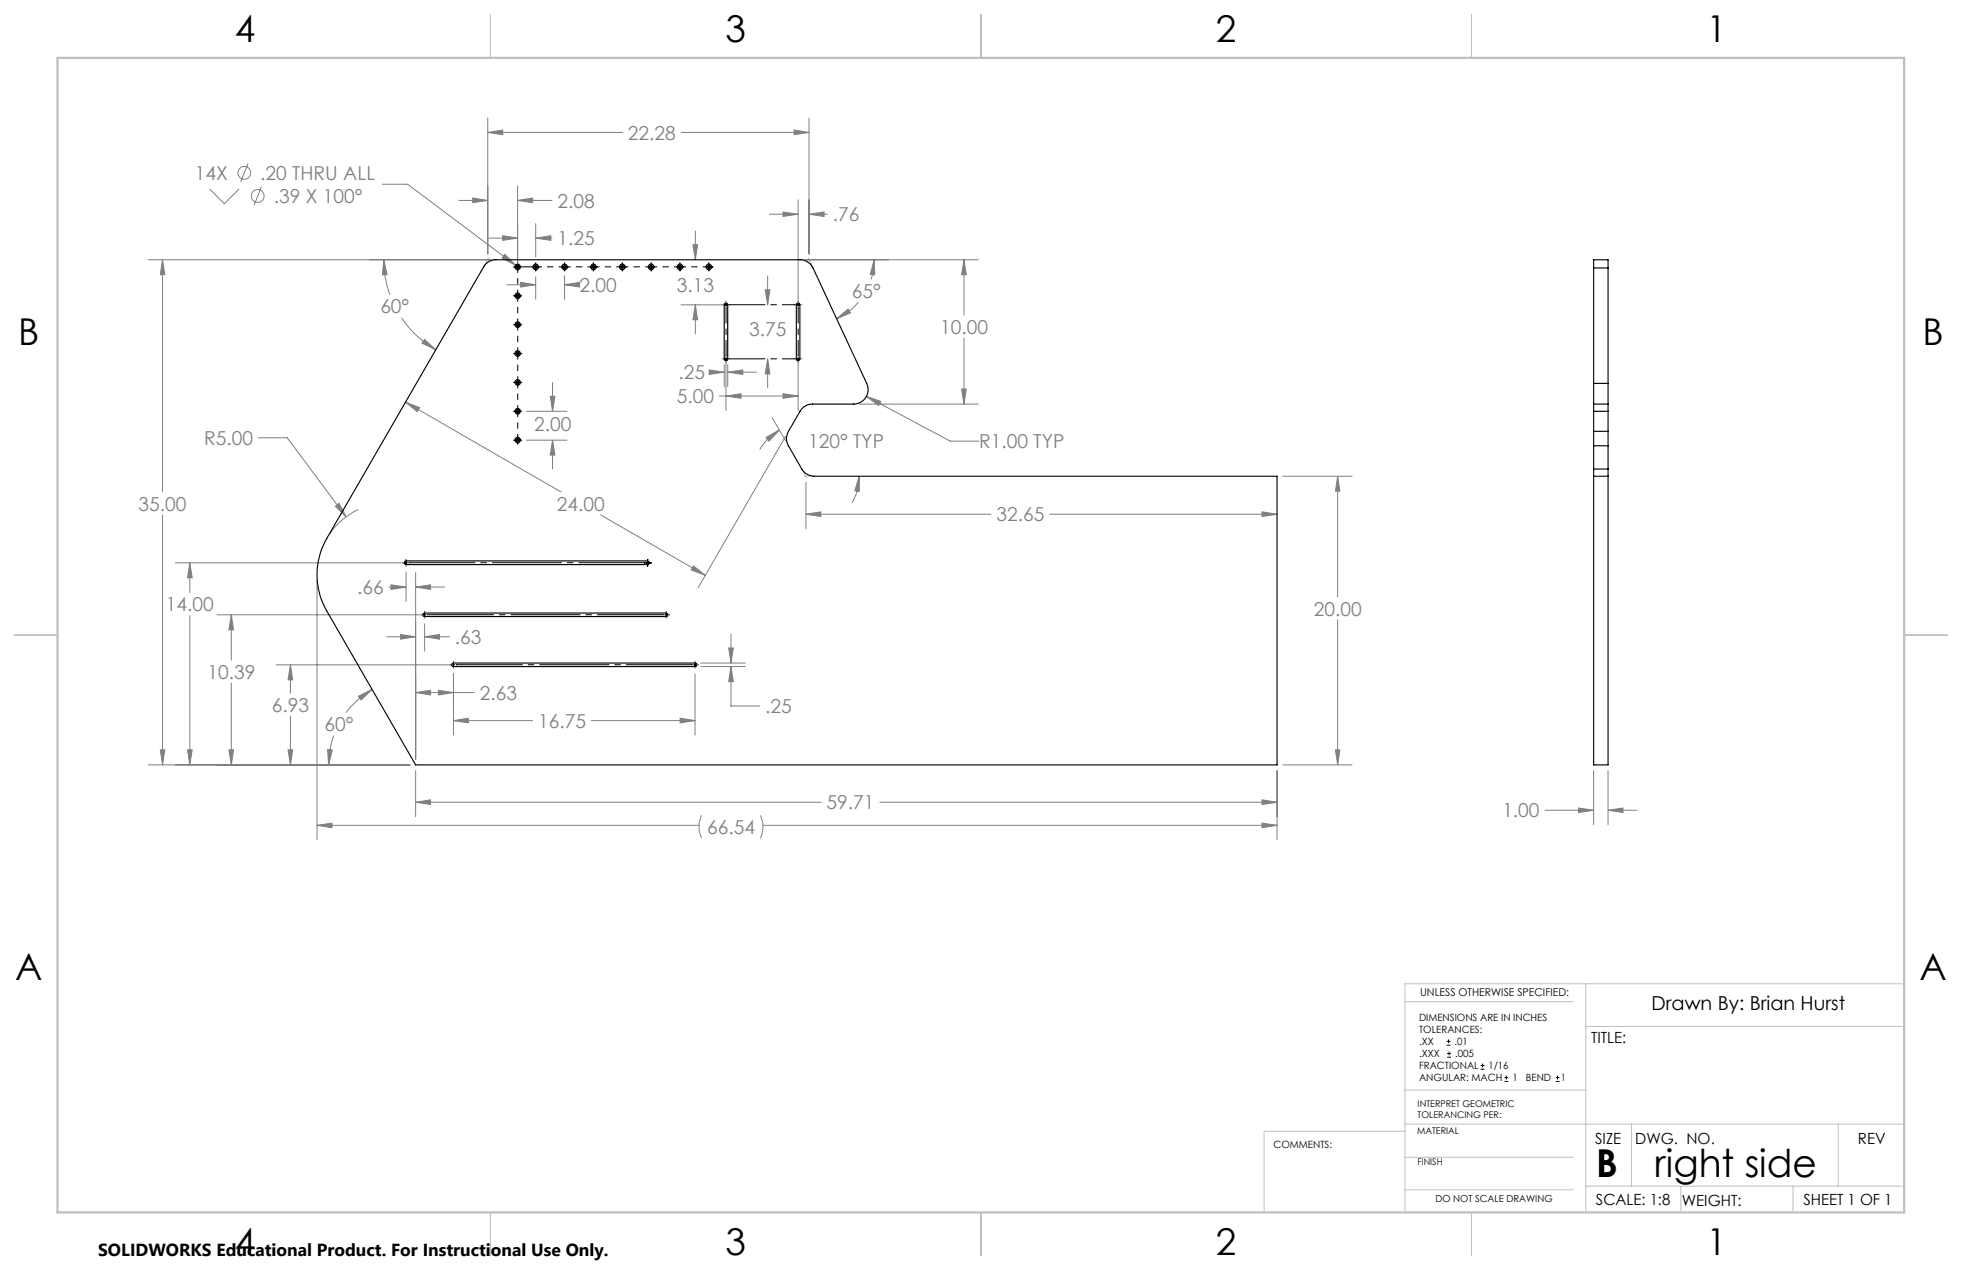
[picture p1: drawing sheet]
<svg xmlns="http://www.w3.org/2000/svg" width="432mm" height="279mm" viewBox="0 0 432 279" stroke-linecap="round" stroke-linejoin="round" font-family="sans-serif">
<g fill="none" stroke="#808080" stroke-width=".22">
<path d="M54.6 36l-1.6 4M107.4 29.1l3.2-.5v1zM107.4 26v29.9M107.4 29.1h29.6M149.9 29.1h28.1M174.8 28.6l3.2 .5-3.2 .5zM178 26v29.9M32.6 57.1h75.3M35.8 57.1v51.1M35.8 57.1l.5 3.3h-1zM46.1 41.6l3.3 3.2 3.2-3.2M57.5 41.1l-1.6 4"/>
<path d="M84.1 40.5h5.6l23.8 17.8M84.5 57.1l.7 3.3-1 .1zM84.5 57.1a22.8 22.8 0 0 0 1.3 7.7M101 44.1h6.4M104 43.6l3.4 .5-3.4 .5zM107.6 52.4h6.3M110.6 51.9l3.3 .5-3.3 .5zM111.1 56l2.4 2.3-3-1.5zM113.9 44.1l3.3-.5v1zM113.9 40.9v17.5M113.9 44.1h7.6M117.9 49.2v7.3"/>
<path d="M117.9 52.4h3.6M117.9 52.4l3.3-.5v1zM152.5 53.8h1l-.5 3.3zM153 50.8v6.3M169.3 47.1h6.3M172.3 46.6l3.3 .5-3.3 .5zM175.6 44v22.5M177.3 57.1h38M178 47.1l3.4-.5v1zM178 47.1h4.1M192.4 57.1l.1 3.4-1-.1zM192.4 57.1l-.2 2.2-.5 2.2"/>
<path d="M212.2 57.1l.5 3.3h-1.1zM212.2 57.1v12.2M88.3 69.9a22.9 22.9 0 0 0 7.6 7M93.5 74.7l2.4 2.2-3-1.4zM111.5 62.7h6.4M114.6 62.1l3.3 .6-3.3 .4zM117.9 60.9v4.9M124.2 60.6v5.2M124.2 62.7h2.2M124.2 62.7l3.4-.6v1zM149.9 67.1h9.3M153 67.1l.5 3.2h-1z"/>
<path d="M153 67.1v6.3M159.8 79.5v10.8M168.4 63.7h1l-.5 3.4zM168.9 79l.5 3.3h-1zM168.9 60.7v6.4M168.9 79v6.3M175.6 79.5v10.8M184.1 70.1l2.6-2.1 .5 .8zM188.9 66.5a13.9 13.9 0 0 1-4.8 3.6M212.2 74.3v14.6M56.9 96.3h6.3l13 17.4M89.3 88.5l3.1 1.2-.6 .9z"/>
<path d="M89.3 88.5l34.2 19.7M115.9 90.5h8.9M115.9 96.8h8.9M121.1 87.2h1l-.5 3.3zM121.6 84.1v6.4M121.6 96.8v6.4M121.6 96.8l.5 3.3h-1zM156.1 81.4l3.3 .5-3.3 .5zM156.4 81.9h3M158.3 87.1h17.3M159.4 80.2v4.9M159.8 87.1l3.3-.5v1z"/>
<path d="M160.2 81.9l3.3-.5v1zM160.2 80.2v4.9M160.2 81.9h6.3M168.6 96.2l2.9-1.6-2.3 2.4zM169.9 91.9l3 5.1M171.5 94.6a11.8 11.8 0 0 0-4.3 4.3M172.3 86.6l3.3 .5-3.3 .5zM172.9 96l-19.3 33.3M189.2 88.9h26.1M190.7 87.2l3.2 1.1-.5 .9zM190.7 87.2l18.4 9.8h6.4M211.6 85.6h1.1l-.5 3.3z"/>
<path d="M35.8 113.3v55M73.8 111.4l.8-.7 1.6 3zM78.8 112.1a15.3 15.3 0 0 0-6.2 5.3M132.2 113.3l23 13.3M177.4 113.1l3.3-.5v1zM177.4 106v10.3M177.4 113.1h40.7M189.1 104.8v3.3l-1-.2zM189.1 104.8a12.1 12.1 0 0 1-1.6 5.8M231 113.1h50.1M277.7 112.6l3.4 .5-3.4 .5zM282.3 104.8h15.3"/>
<path d="M294.4 104.8v26.5M294.4 104.8l.5 3.3h-1zM38.6 123.8h50.2M41.8 123.8v6.6M41.8 135.4v32.9M41.8 123.8l.5 3.3h-1zM47.7 135.3h45.2M50.9 135.3l.5 3.3h-1zM50.9 135.3v9.9M69.8 127.7v57M85.6 129.2h3.8M86 128.7l3.4 .5-3.4 .5z"/>
<path d="M88.2 139.6l3.3 .5-3.3 .5zM89.4 125.8v6.5M91.5 129.2l3.3-.5v1zM91.5 126v41M91.5 129.2h6.3M93.5 137.2v6.1M152.6 124.5l2.6 2.1-3.1-1.2zM160.9 139.5v6.4M294.4 136.4v31.9M50.9 150.3v18M60.7 146.3h38.5M63.9 146.3l.5 3.3h-1z"/>
<path d="M63.9 146.3v6.2M63.9 157.6v10.7M78.9 153.2l3-1.5-2.4 2.3zM81.9 151.7l-3.1 2.3-2.6 2.8M85.1 140.1h6.4M91.5 152.4l3.3-.5v1zM91.5 152.4h12.9M93.5 140.1h5.4M93.5 140.1l3.2-.5v1zM96.5 151.9l3.3 .5-3.3 .5zM99.8 148.2v13.5M99.8 158.5h17.4"/>
<path d="M99.8 158.5l3.3-.5v1zM130.1 158.5h22.9M149.7 158l3.3 .5-3.3 .5zM153 148.2v13.5M154.2 145.9h9.8M154.2 146.6h9.8M160.4 142.6h1l-.5 3.3zM160.9 146.6l.5 3.4h-1zM160.9 146.6v8.7h6.3M32.6 168.3h57.6M35.3 165h1l-.5 3.3zM41.3 165h1l-.5 3.3z"/>
<path d="M50.4 165h1l-.5 3.3zM63.4 165h1l-.5 3.3zM72.1 164.9l1 .1-.8 3.3zM73.4 161.8a18.8 18.8 0 0 0-1.1 6.5M91.5 176.5l3.3-.5v1zM91.5 169.5v10.2M91.5 176.5h89.2M154.4 179.4a5.9 5.9 0 0 0 0 5M167.3 179.4l.2 .3a5.6 5.6 0 0 1-.2 4.7M193.6 176.5h87.5M277.7 176l3.4 .5-3.4 .5zM281.1 169.5v15.2"/>
<path d="M282.3 168.3h15.3M293.9 165h1l-.5 3.3zM340 178.3h10.7M347.4 177.8l3.3 .5-3.3 .5zM350.7 169.5v11.9M353.9 169.5v11.9M353.9 178.3h6.4M353.9 178.3l3.3-.5v1zM69.8 181.6l3.3-.5v1zM69.8 181.6h84M167.9 181.6h113.2M277.7 181.1l3.4 .5-3.4 .5z"/>
<circle cx="53.8" cy="38" r="1.41"/>
<circle cx="56.7" cy="43.1" r="1.41"/>
</g>
<g fill="none" stroke="#000" stroke-width=".22">
<path d="M113 58.7h.3M113.3 58.7h.1M113.6 58.7h.6M113.9 59.4h.1M113.9 57.8v.3M113.9 58.4v.7M114.5 58.7h.1M117.3 58.7h.1M117.6 58.7h.6M117.9 59.4h.1M117.9 57.8v.3M117.9 58.4v.7"/>
<path d="M117.9 59.4v.3M118.5 58.7h.1M123.6 58.7h.1M123.9 58.7h.7M124.2 59.4h.1M124.2 57.8v.3M124.2 58.4v.7M124.2 59.4v.3M124.9 58.7h.1M130 58.7h.1M130.3 58.7h.6M130.6 59.4h.1"/>
<path d="M130.6 57.8v.3M130.6 58.4v.7M130.6 59.4v.3M131.2 58.7h.1M136.3 58.7h.1M136.6 58.7h.7M136.9 59.4h.1M136.9 57.8v.3M136.9 58.4v.7M136.9 59.4v.3M137.6 58.7h.1M142.7 58.7h.1"/>
<path d="M143 58.7h.6M143.3 59.4h.1M143.3 57.8v.3M143.3 58.4v.7M143.3 59.4v.3M143.9 58.7h.1M149 58.7h.1M149.3 58.7h.7M149.6 59.4h.1M149.6 57.8v.3M149.6 58.4v.7M149.6 59.4v.3"/>
<path d="M150.3 58.7h.1M155.4 58.7h.1M155.7 58.7h.6M156 59.4h.1M156 57.8v.3M156 58.4v.7M156 59.4v.3M156.6 58.7h.1M156.6 58.7h.3M113 77.8h.3M113 71.4h.3M113 65.1h.3"/>
<path d="M113.3 77.8h.1M113.3 71.4h.1M113.3 65.1h.1M113.6 77.8h.6M113.6 71.4h.6M113.6 65.1h.6M113.9 78.4h.1M113.9 72.1h.1M113.9 65.7h.1M113.9 64.4v.1M113.9 64.8v.6M113.9 70.8h.1"/>
<path d="M113.9 71.1v.7M113.9 77.1v.1M113.9 77.5v.6M114.5 77.8h.4M114.5 71.4h.4M114.5 65.1h.4M159.1 67.1h.1M159.1 79h.1M159.5 67.1h.6M159.5 79h.6M159.8 66.4h.1M159.8 66.7v.7"/>
<path d="M159.8 67.7v.1M159.8 78.2v.1M159.8 78.6v.7M159.8 79.6v.1M160.4 67.1h.1M160.4 79h.1M174.9 67.1h.1M174.9 79h.1M175.3 67.1h.7M175.3 79h.7M175.6 66.4h.1M175.6 66.7v.7"/>
<path d="M175.6 67.7v.1M175.6 78.2v.1M175.6 78.6v.7M175.6 79.6v.1M176.3 67.1h.1M176.3 79h.1M113 96.8h.3M113 90.5h.3M113 84.1h.3M113.3 96.8h.1M113.3 90.5h.1M113.3 84.1h.1"/>
<path d="M113.6 96.8h.6M113.6 90.5h.6M113.6 84.1h.6M113.9 97.5h.1M113.9 91.1h.1M113.9 84.8h.1M113.9 83.5h.1M113.9 83.8v.7M113.9 89.8v.1M113.9 90.2v.6M113.9 96.2h.1M113.9 96.5v.7"/>
<path d="M113.9 97.5v.3M114.5 96.8h.4M114.5 90.5h.4M114.5 84.1h.4M88.7 123.8h.1M89 123.8h.7M89.4 123.1v.1M89.4 123.5v.6M89.4 124.5h.1M90 123.8h.1M92.7 135.3h.1M93.1 135.3h.7"/>
<path d="M93.5 134.5v.1M93.5 134.9v.7M93.5 135.9v.1M94.1 135.3h.1M141.8 123.8h.1M142.2 123.8h.6M142.5 123.1v.1M142.5 123.5v.6M142.5 124.5h.1M143.2 123.8h.1M145.9 135.3h.1M146.3 135.3h.6"/>
<path d="M146.6 134.5v.1M146.6 134.9v.7M146.6 135.9v.1M147.2 135.3h.2M99.1 146.3h.1M99.5 146.3h.6M99.8 145.6h.1M99.8 145.9v.7M99.8 146.9v.1M100.4 146.3h.1M152.3 146.3h.1M152.6 146.3h.7"/>
<path d="M153 145.6h.1M153 145.9v.7M153 146.9v.1M153.6 146.3h.1M318.4 229.9h.8M318.4 229.1h.8M318.5 232.6h.8M318.5 231.8h.8M318.8 228.7v.8M318.9 231.4v.8M325.9 235.2h.8M325.9 234.4h.8"/>
<path d="M326.3 234v.8M331.1 237.9h.8M331.1 237.1h.8M331.5 236.6v.9M342.4 237.9h.8M342.4 237.1h.8M342.8 236.6v.9"/>
</g>
<path d="M90 123.8h51.9M94.1 135.2h51.9M100.4 146.2h52" fill="none" stroke="#000" stroke-width=".22" stroke-dasharray="15.2 1.3 1.3 1.3" stroke-dashoffset=".7"/>
<path d="M159.8 78.3v-10.6M175.7 78.3v-10.6" fill="none" stroke="#000" stroke-width=".22" stroke-dasharray="15.2 1.3 1.3 1.3" stroke-dashoffset="11.8"/>
<path d="M160.4 67h14.6M160.4 78.9h14.6" fill="none" stroke="#000" stroke-width=".22" stroke-dasharray="15.2 1.3 1.3 1.3" stroke-dashoffset="7.3"/>
<path d="M118.6 58.7h5M124.9 58.7h5.1M131.3 58.7h5M137.6 58.7h5.1M144 58.7h5M150.3 58.7h5.1M113.9 77.1v-5.1M113.9 70.8v-5.1M113.9 64.4v-5.1M113.9 96.2v-5.1M113.9 89.8v-5.1M113.9 83.5v-5.1" fill="none" stroke="#000" stroke-width=".22" stroke-dasharray="15.2 1.3 1.3 1.3" stroke-dashoffset="14.6"/>
<path d="M114.6 58.7h2.7" fill="none" stroke="#000" stroke-width=".22" stroke-dasharray="15.2 1.3 1.3 1.3"/>
<g fill="none" stroke="#c0c0c0" stroke-width=".22">
<path d="M106.9 57.1h2.1M107.5 56.8l-1 1.8M176.2 57.1h2.3M177.9 56.8l1 2M176.5 103.3l1.1 1.8M177 104.8h2M349 216.4v50M419.1 216.4h-109.9v50M309.2 220.4h37.1M309.2 239.8h39.8M349 225.8h70.1M309.2 248.9h-31v17.5"/>
<path d="M309.2 247.3h109.9M309.2 254.6h37.1M359.1 247.3v13.6M404.6 247.3v13.6M309.2 261.8h37.1M349 260.9h70.1M369.9 260.9v5.5M394.6 260.9v5.5"/>
</g>
<path d="M108 3.2v9.5M215.9 3.2v9.5M323.8 3.2v9.5M3.1 139.7h9.6M419.1 139.7h9.5M108 266.7v9.6M215.9 266.7v9.6M323.8 266.7v9.6" fill="none" stroke="#c0c0c0" stroke-width=".25"/>
<path d="M12.7 12.7h406.4v254h-406.4z" fill="none" stroke="#c0c0c0" stroke-width=".5"/>
<g fill="#808080">
<path d="M107.4 29.1l3.2-.5v1zM174.8 28.6l3.2 .5-3.2 .5zM177.4 113.1l3.3-.5v1zM277.7 112.6l3.4 .5-3.4 .5zM104 43.6l3.4 .5-3.4 .5zM113.9 44.1l3.3-.5v1zM178 47.1l3.4-.5v1zM172.3 46.6l3.3 .5-3.3 .5z"/>
<path d="M293.9 165h1l-.5 3.3zM294.4 104.8l.5 3.3h-1zM91.5 176.5l3.3-.5v1zM277.7 176l3.4 .5-3.4 .5zM35.3 165h1l-.5 3.3zM35.8 57.1l.5 3.3h-1zM212.2 57.1l.5 3.3h-1.1zM211.6 85.6h1.1l-.5 3.3zM78.9 153.2l3-1.5-2.4 2.3zM72.1 164.9l1 .1-.8 3.3zM84.5 57.1l.7 3.3-1 .1zM93.5 74.7l2.4 2.2-3-1.4zM184.1 70.1l2.6-2.1 .5 .8zM192.4 57.1l.1 3.4-1-.1zM152.6 124.5l2.6 2.1-3.1-1.2zM89.3 88.5l3.1 1.2-.6 .9zM189.1 104.8v3.3l-1-.2zM168.6 96.2l2.9-1.6-2.3 2.4zM41.3 165h1l-.5 3.3zM41.8 123.8l.5 3.3h-1zM50.9 135.3l.5 3.3h-1zM50.4 165h1l-.5 3.3zM63.9 146.3l.5 3.3h-1zM63.4 165h1l-.5 3.3zM86 128.7l3.4 .5-3.4 .5zM91.5 129.2l3.3-.5v1zM93.5 140.1l3.2-.5v1zM88.2 139.6l3.3 .5-3.3 .5zM96.5 151.9l3.3 .5-3.3 .5zM91.5 152.4l3.3-.5v1zM99.8 158.5l3.3-.5v1zM149.7 158l3.3 .5-3.3 .5zM160.4 142.6h1l-.5 3.3zM160.9 146.6l.5 3.4h-1zM121.1 87.2h1l-.5 3.3zM121.6 96.8l.5 3.3h-1zM110.6 51.9l3.3 .5-3.3 .5zM117.9 52.4l3.3-.5v1zM114.6 62.1l3.3 .6-3.3 .4zM124.2 62.7l3.4-.6v1zM153 67.1l.5 3.2h-1zM152.5 53.8h1l-.5 3.3zM168.4 63.7h1l-.5 3.4zM168.9 79l.5 3.3h-1zM159.8 87.1l3.3-.5v1zM172.3 86.6l3.3 .5-3.3 .5zM160.2 81.9l3.3-.5v1zM156.1 81.4l3.3 .5-3.3 .5zM111.1 56l-.6 .8 3 1.5zM190.7 87.2l2.7 2 .5-.9zM73.8 111.4l2.4 2.3-1.6-3zM277.7 181.1l3.4 .5-3.4 .5zM69.8 181.6l3.3-.5v1zM353.9 178.3l3.3-.5v1zM347.4 177.8l3.3 .5-3.3 .5z"/>
</g>
<g fill="none" stroke="#000" stroke-width=".25">
<path d="M106.9 58.1l1-.7 .9-.3h67.2a3.2 3.2 0 0 1 2.9 1.8l11.8 25.4a3.2 3.2 0 0 1-2.8 4.6h-9.1a3.2 3.2 0 0 0-2.7 1.6l-2.6 4.4a2.98 2.98 0 0 0 0 3.2l3 5.1a3.4 3.4 0 0 0 2.7 1.6h101.9v63.5h-189.6l-19.6-33.9a15.9 15.9 0 0 1 0-15.9zM350.7 58.9v-1.8h3.2v1.8M350.7 58.9v25.4M350.7 58.9h3.2M353.9 58.9v25.4M159.5 66.8l.3-.1 .4 .2v12.1a.39 .39 0 0 1-.4 .3 .39 .39 0 0 1-.4-.3zM175.3 66.8l.4-.1 .3 .2v12.1a.39 .39 0 0 1-.4 .3 .39 .39 0 0 1-.3-.3zM350.7 84.3v4.6M350.7 88.9v1.6M350.7 94.9v3.2M350.7 88.9h3.2M350.7 90.5v4.4"/>
<path d="M350.7 98.1v5.1M350.7 84.3h3.2M350.7 90.5h3.2M350.7 98.1h3.2M350.7 94.9h3.2M353.9 84.3v4.6M353.9 88.9v1.6M353.9 94.9v3.2M353.9 90.5v4.4M353.9 98.1v5.1M350.7 103.2v1.6M350.7 104.8h3.2"/>
<path d="M350.7 104.8v63.5h3.2v-63.5M350.7 103.2h3.2M353.9 103.2v1.6M89 123.6l.4-.2h53.1a.41 .41 0 0 1 .4 .4 .41 .41 0 0 1-.4 .4h-53.1l-.4-.2zM93.2 135l53.4-.1a.39 .39 0 0 1 .4 .4 .39 .39 0 0 1-.4 .3h-53.3l-.2-.3zM99.6 145.9h53.4a.39 .39 0 0 1 .4 .4 .39 .39 0 0 1-.4 .3h-53.3l-.3-.3z"/>
<circle cx="113.9" cy="58.7" r=".61"/>
<circle cx="113.9" cy="58.7" r=".33"/>
<circle cx="117.9" cy="58.7" r=".61"/>
<circle cx="117.9" cy="58.7" r=".32"/>
<circle cx="124.2" cy="58.7" r=".61"/>
<circle cx="124.3" cy="58.7" r=".32"/>
<circle cx="130.6" cy="58.7" r=".61"/>
<circle cx="130.6" cy="58.7" r=".32"/>
<circle cx="136.9" cy="58.7" r=".61"/>
<circle cx="137" cy="58.7" r=".32"/>
<circle cx="143.3" cy="58.7" r=".61"/>
<circle cx="143.3" cy="58.7" r=".32"/>
<circle cx="149.6" cy="58.7" r=".61"/>
<circle cx="149.7" cy="58.7" r=".32"/>
<circle cx="156" cy="58.7" r=".61"/>
<circle cx="156" cy="58.7" r=".32"/>
<circle cx="113.9" cy="71.4" r=".61"/>
<circle cx="113.9" cy="77.8" r=".61"/>
<circle cx="113.9" cy="65.1" r=".61"/>
<circle cx="113.9" cy="71.4" r=".33"/>
<circle cx="113.9" cy="65.1" r=".33"/>
<circle cx="113.9" cy="77.8" r=".33"/>
<circle cx="113.9" cy="84.1" r=".61"/>
<circle cx="113.9" cy="90.5" r=".61"/>
<circle cx="113.9" cy="96.8" r=".61"/>
<circle cx="113.9" cy="84.1" r=".33"/>
<circle cx="113.9" cy="96.8" r=".33"/>
<circle cx="113.9" cy="90.5" r=".33"/>
</g>
<g font-size="8.5">
<text x="351.3" y="259">B</text>
<text x="364.2" y="258.9">right side</text>
</g>
<g font-size="8.1">
<text x="51.7" y="9.3">4</text>
<text x="159.7" y="9.3">3</text>
<text x="267.6" y="9.3">2</text>
<text x="375.6" y="9.3">1</text>
<text x="4" y="76">B</text>
<text x="423.1" y="76">B</text>
<text x="3.3" y="215.7">A</text>
<text x="422.4" y="215.7">A</text>
<text x="51.7" y="276">4</text>
<text x="159.7" y="276">3</text>
<text x="267.6" y="276">2</text>
<text x="375.6" y="276">1</text>
</g>
<g font-size="4.2" fill="#808080">
<text x="138.2" y="30.7">22.28</text>
<text x="42.9" y="39.6">14X</text>
<text x="57.3" y="39.6">.20 THRU ALL</text>
<text x="60.2" y="44.6">.39 X 100°</text>
<text x="122.7" y="45.7">2.08</text>
<text x="122.7" y="54">1.25</text>
<text x="183.3" y="48.7">.76</text>
<text x="127.6" y="64.2">2.00</text>
<text x="148.9" y="64.3">3.13</text>
<text x="187.5" y="65.5">65°</text>
<text x="83.7" y="69">60°</text>
<text x="164.9" y="74">3.75</text>
<text x="206.9" y="73.4">10.00</text>
<text x="149.3" y="83.5">.25</text>
<text x="148.9" y="88.7">5.00</text>
<text x="117.5" y="94.8">2.00</text>
<text x="44.9" y="97.9">R5.00</text>
<text x="177.9" y="98.6">120° TYP</text>
<text x="215.5" y="98.6">R1.00 TYP</text>
<text x="30.5" y="112.3">35.00</text>
<text x="122.6" y="112.3">24.00</text>
<text x="219.3" y="114.7">32.65</text>
<text x="78.6" y="130.8">.66</text>
<text x="36.5" y="134.5">14.00</text>
<text x="289.1" y="135.5">20.00</text>
<text x="100.1" y="141.7">.63</text>
<text x="45.6" y="149.3">10.39</text>
<text x="105.6" y="154">2.63</text>
<text x="59.8" y="156.6">6.93</text>
<text x="71.4" y="160.9">60°</text>
<text x="118.4" y="160.1">16.75</text>
<text x="168.4" y="156.9">.25</text>
<text x="181.9" y="178.1">59.71</text>
<text x="330.6" y="179.8">1.00</text>
<text x="155.6" y="183.5">66.54</text>
</g>
<text font-size="4.2" x="363.4" y="222.3">Drawn By: Brian Hurst</text>
<text font-size="3.8" x="21.6" y="276.3">SOLIDWORKS Educational Product. For Instructional Use Only.</text>
<g font-size="3.4">
<text x="350.2" y="229.5">TITLE:</text>
<text x="351.1" y="251.6">SIZE</text>
<text x="359.9" y="251.6">DWG. NO.</text>
<text x="408.9" y="251.7">REV</text>
<text x="351.2" y="265.2">SCALE: 1:8</text>
<text x="370.1" y="265.3">WEIGHT:</text>
<text x="396.9" y="265.2">SHEET 1 OF 1</text>
</g>
<text font-size="2.4" x="312.5" y="219">UNLESS OTHERWISE SPECIFIED:</text>
<g font-size="2.2">
<text x="312.3" y="224.6">DIMENSIONS ARE IN INCHES</text>
<text x="312.3" y="227.3">TOLERANCES:</text>
<text x="312.3" y="229.9">.XX</text>
<text x="312.3" y="232.6">.XXX</text>
<text x="320.1" y="229.9">.01</text>
<text x="320.2" y="232.6">.005</text>
<text x="312.3" y="235.2">FRACTIONAL</text>
<text x="312.3" y="237.9">ANGULAR: MACH</text>
<text x="327.6" y="235.2">1/16</text>
<text x="332.8" y="237.9">1</text>
<text x="335.8" y="237.9">BEND</text>
<text x="343.5" y="237.9">1</text>
<text x="280.3" y="252.6">COMMENTS:</text>
</g>
<text font-size="2.1" x="315.9" y="264.5">DO NOT SCALE DRAWING</text>
<g font-size="2">
<text x="312" y="243.5">INTERPRET GEOMETRIC</text>
<text x="312" y="246">TOLERANCING PER:</text>
<text x="311.9" y="249.5">MATERIAL</text>
<text x="311.9" y="256.3">FINISH</text>
</g>
</svg>
